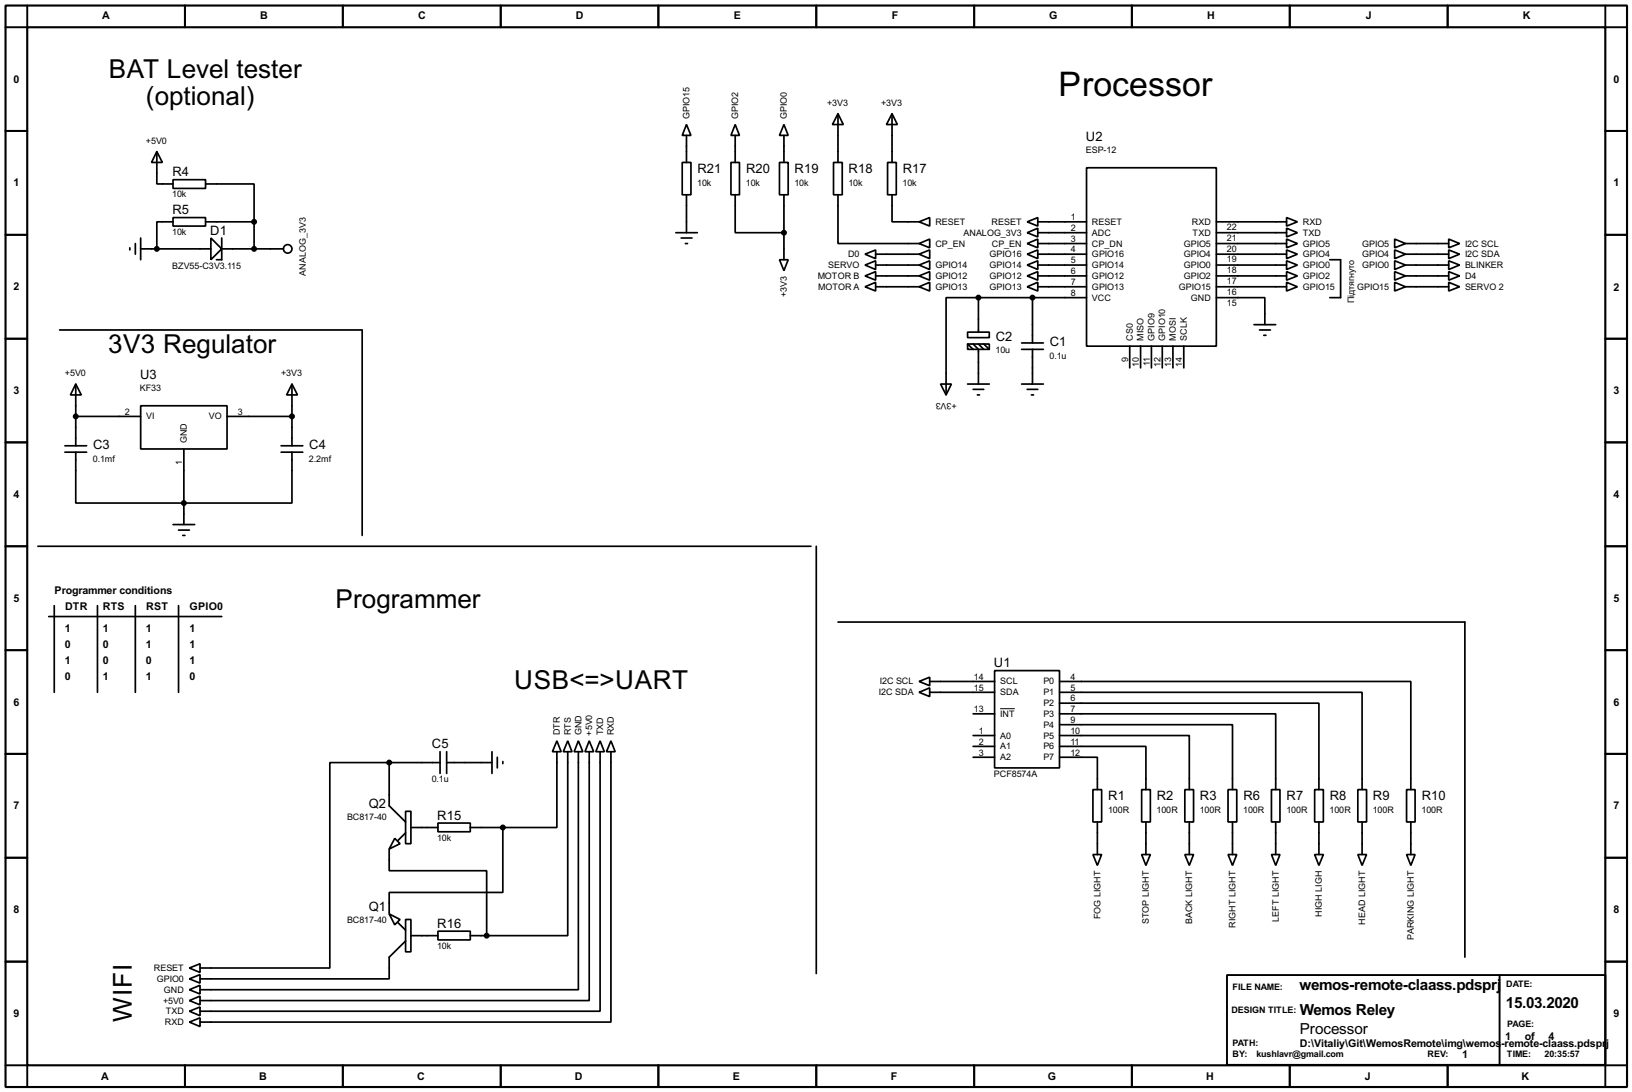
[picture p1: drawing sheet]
<svg xmlns="http://www.w3.org/2000/svg" width="383mm" height="256mm" viewBox="0 0 383 256" stroke-linecap="round" stroke-linejoin="round" font-family="sans-serif">
<path d="M1.3 1.3h381v254h-381zM6.4 6.4h370.8v243.8h-370.8z" fill="none" stroke="#000" stroke-width=".5"/>
<g fill="none" stroke="#000" stroke-width=".45">
<path d="M6.4 1.3v5.1h-5.1M43.5 1.3v5.1M80.6 1.3v5.1M117.7 1.3v5.1M154.7 1.3v5.1M191.8 1.3v5.1M228.9 1.3v5.1M266 1.3v5.1M303.1 1.3v5.1M340.2 1.3v5.1M377.2 1.3v5.1h5.1M1.3 30.8h5.1"/>
<path d="M377.2 30.8h5.1M1.3 55.2h5.1M377.2 55.2h5.1M1.3 79.6h5.1M377.2 79.6h5.1M1.3 103.9h5.1M377.2 103.9h5.1M1.3 128.3h5.1M377.2 128.3h5.1M1.3 152.7h5.1M377.2 152.7h5.1M1.3 177.1h5.1"/>
<path d="M377.2 177.1h5.1M1.3 201.5h5.1M377.2 201.5h5.1M1.3 225.9h5.1M288.3 229h88.9v21.1h-88.9zM352.4 229v21.1M377.2 225.9h5.1M1.3 250.2h5.1v5.1M43.5 250.2v5.1M80.6 250.2v5.1M117.7 250.2v5.1M154.7 250.2v5.1"/>
<path d="M191.8 250.2v5.1M228.9 250.2v5.1M266 250.2v5.1M303.1 250.2v5.1M340.2 250.2v5.1M382.3 250.2h-5.1v5.1"/>
</g>
<g fill="none" stroke="#000" stroke-width=".4">
<path d="M36.9 35.6l1.3 2.6h-2.6zM36.9 35.6v7.6h3.8M160.3 38.2h2.1v7.6h-2.1zM161.3 29.3l1.1 2.5h-2.1zM161.3 31.8v6.4M171.8 38.2h2v7.6h-2zM172.8 29.3l1 2.5h-2zM172.8 31.8v6.4M183.2 38.2h2v7.6h-2zM184.2 29.3l1 2.5h-2zM184.2 31.8v6.4M195.9 38.2h2v7.6h-2z"/>
<path d="M196.9 26.7l1.3 2.6h-2.6zM196.9 26.7v11.5M208.6 38.2h2v7.6h-2zM209.6 26.7l1.3 2.6h-2.6zM209.6 26.7v11.5M255.3 39.4h30.5v41.9h-30.5zM30.5 58.2v.5M31.8 57.2v2.5M33.1 58.5h16.5M33.1 55.9v5.1M40.7 42.2h7.6v2.1h-7.6zM40.7 51.1h7.6v2h-7.6z"/>
<path d="M40.7 52.1h-3.8v6.4M48.3 43.2h11.4v8.9M48.3 52.1h11.4M49.6 55.9l2.5 2.6-2.5 2.5zM52.1 58.5h14.5M52.1 55.9v5.1h-1.2M59.7 52.1v6.4M158.8 54.7h5.1M160.1 55.9h2.5M161.1 57.2h.5M161.3 45.8v8.9M172.8 45.8v8.9h11.4"/>
<path d="M184.2 45.8v15.2M196.9 45.8v11.4h19.1M203.3 59.7l2.5-1v2.1zM205.8 59.7h10.2M209.6 45.8v6.3h6.4M216 57.2l2.5-1v2zM216 59.7l2.5-1v2.1zM216 52.1l2.5-1v2zM241.4 54.7l2.5-1.1v2.1zM241.4 52.1l2.5-1v2zM241.4 57.2l2.5-1v2zM241.4 59.7l2.5-1v2.1z"/>
<path d="M243.9 54.7h11.4M243.9 52.1h11.4M243.9 57.2h11.4M243.9 59.7h11.4M285.8 54.7h16.5M285.8 52.1h16.5M285.8 57.2h16.5M285.8 59.7h16.5M302.3 58.7l2.6 1-2.6 1.1zM302.3 56.2l2.6 1-2.6 1zM302.3 51.1l2.6 1-2.6 1zM302.3 53.6l2.6 1.1-2.6 1z"/>
<path d="M327.7 56.2l2.6 1-2.6 1zM327.7 58.7l2.6 1-2.6 1.1zM330.3 57.2h10.1M330.3 59.7h10.1M340.4 56.2l2.6 1-2.6 1zM340.4 58.7l2.6 1-2.6 1.1zM14 77.5h71.1v48.3M183.2 61h2l-1 2.6zM203.3 62.3l2.5-1v2zM203.3 64.8l2.5-1v2zM203.3 67.4l2.5-1.1v2.1zM205.8 64.8h10.2"/>
<path d="M205.8 67.4h10.2M205.8 62.3h10.2M216 62.3l2.5-1v2zM216 64.8l2.5-1v2zM216 67.4l2.5-1.1v2.1zM227.4 78h5.1v1.3h-5.1zM229.9 69.9h-7.6v22.9M229.9 69.9v8.1M229.9 69.9h25.4M241.4 64.8l2.5-1v2zM241.4 67.4l2.5-1.1v2.1zM241.4 62.3l2.5-1v2z"/>
<path d="M242.6 69.9v10.7M243.9 64.8h11.4M243.9 67.4h11.4M243.9 62.3h11.4M285.8 69.9h11.4v6.4M285.8 64.8h16.5M285.8 67.4h16.5M285.8 62.3h16.5M294.7 76.3h5.1M296 77.5h2.5M297 78.8h.5M302.3 61.3l2.6 1-2.6 1z"/>
<path d="M302.3 66.3l2.6 1.1-2.6 1zM302.3 63.8l2.6 1-2.6 1zM312.5 61h2.5v8.9h-2.5M327.7 61.3l2.6 1-2.6 1zM327.7 63.8l2.6 1-2.6 1zM327.7 66.3l2.6 1.1-2.6 1zM330.3 64.8h10.1M330.3 67.4h10.1M330.3 62.3h10.1M340.4 61.3l2.6 1-2.6 1zM340.4 63.8l2.6 1-2.6 1zM340.4 66.3l2.6 1.1-2.6 1z"/>
<path d="M17.8 90.2l1.3 2.6h-2.5zM17.8 97.8h15.3M17.8 90.2v14.5M33.1 95.3h20.3v10.2h-20.3zM53.4 97.8h15.2M68.6 90.2l1.3 2.6h-2.5zM68.6 90.2v14.5M221 90.2h2.6l-1.3 2.6zM227.4 80.8h5.1v1.3h-5.1zM227.4 80.8l1.3 1.3M227.4 90.2h5.1M228.7 80.8l1.2 1.3v8.1"/>
<path d="M228.7 91.5h2.5M229.7 92.8h.5M229.9 80.8l1.3 1.3M231.2 80.8l1.3 1.3M240.1 82.1h5.1M240.1 80.6h5.1M240.1 90.2h5.1M241.4 91.5h2.5M242.4 92.8h.5M242.6 82.1v8.1M265.5 81.3v5.1M268 81.3v5.1"/>
<path d="M270.6 81.3v5.1M273.1 81.3v5.1M275.6 81.3v5.1M278.2 81.3v5.1M15.3 104.7h5.1M15.3 106.2h5.1M17.8 106.2v12h50.8v-12M43.2 105.5v17.7M66.1 104.7h5.1M66.1 106.2h5.1M8.9 128.3h181.7M40.7 123.2h5.1"/>
<path d="M42 124.5h2.5M43 125.8h.5M191.8 128.3v100.4M11.5 144.8h40.6M12.8 142.3v20.3M22.9 142.3v20.3M31.8 142.3v20.3M42 142.3v20.3M196.9 146.1h147.3v78.7M233.7 157.5h15.3v22.9h-15.3zM91.5 179.1h-14v48.3h-30.5M91.5 179.1h11.9"/>
<path d="M91.5 179.1v10.2l3.8 3.8M103.4 176.6v5.1M105 179.1h10.6M105 176.6v5.1M115.6 176.6v5.1M116.9 177.9v2.5M118.2 178.9v.5M130.9 174l1 2.6h-2.1zM130.9 176.6v17.8h-12.7M133.4 174l1 2.6h-2zM133.4 176.6v43.2h-19M135.9 174l1.1 2.6h-2.1z"/>
<path d="M135.9 176.6v55.9h-88.9M138.5 174l1 2.6h-2zM138.5 176.6v58.4h-91.5M141 174l1 2.6h-2zM141 176.6v60.9h-94M143.6 174l1 2.6h-2.1zM143.6 176.6v63.5h-96.6M216 160.1l2.5-1v2zM216 162.6l2.5-1v2zM218.5 160.1h15.2M218.5 162.6h15.2M228.7 167.7h5"/>
<path d="M228.7 172.8h5M228.7 175.3h5M228.7 177.9h5M249 177.9h8.9v7.6M249 175.3h20.3v10.2M249 172.8h30.5v12.7M249 170.2h40.6v15.3M249 167.7h50.8v17.8M249 165.2h60.9v20.3M249 162.6h71.1v22.9M249 160.1h82.5v25.4M91.5 199.4v5.1h22.9v15.3"/>
<path d="M92.8 196.9l1.2 1.3-2.5 1.2zM95.3 190.6h1.3v7.6h-1.3zM95.3 195.6l-1.8 1.8M96.6 194.4h6.3M102.9 193.3h7.6v2.1h-7.6zM110.5 194.4h7.7M118.2 194.4v15.2h-26.7v5.1M256.8 185.5h2.1v7.6h-2.1zM257.9 193.1v7.6M268.3 185.5h2v7.6h-2zM269.3 193.1v7.6M278.4 185.5h2.1v7.6h-2.1z"/>
<path d="M279.5 193.1v7.6M288.6 185.5h2v7.6h-2zM289.6 193.1v7.6M298.8 185.5h2v7.6h-2zM299.8 193.1v7.6M308.9 185.5h2.1v7.6h-2.1zM309.9 193.1v7.6M319.1 185.5h2v7.6h-2zM320.1 193.1v7.6M330.5 185.5h2v7.6h-2zM331.5 193.1v7.6M91.5 214.7l2.5 1.3-1.2 1.2z"/>
<path d="M93.5 216.7l1.8 1.8M95.3 216h1.3v7.6h-1.3zM96.6 219.8h6.3M102.9 218.7h7.6v2.1h-7.6zM110.5 219.8h3.9M256.8 200.7h2.1l-1 2.6zM268.3 200.7h2l-1 2.6zM278.4 200.7h2.1l-1 2.6zM288.6 200.7h2l-1 2.6zM298.8 200.7h2l-1 2.6zM308.9 200.7h2.1l-1.1 2.6zM319.1 200.7h2l-1 2.6z"/>
<path d="M330.5 200.7h2l-1 2.6zM44.5 227.4l2.5-1v2zM44.5 229.9l2.5-1v2zM44.5 237.5l2.5-1v2.1zM44.5 235l2.5-1v2zM44.5 232.5l2.5-1.1v2.1zM95.3 221l-3.8 3.8v5.1h-44.5M44.5 240.1l2.5-1v2z"/>
<circle cx="67.6" cy="58.5" r="1"/>
</g>
<g fill="#000" stroke="#000" stroke-width=".4">
<circle cx="36.8" cy="58.5" r=".5"/>
<circle cx="59.7" cy="52.1" r=".5"/>
<circle cx="59.7" cy="58.5" r=".5"/>
<circle cx="184.2" cy="54.7" r=".5"/>
<circle cx="229.9" cy="69.9" r=".5"/>
<circle cx="242.6" cy="69.9" r=".5"/>
<circle cx="17.8" cy="97.8" r=".5"/>
<circle cx="68.6" cy="97.8" r=".5"/>
<circle cx="43.2" cy="118.2" r=".5"/>
<circle cx="91.4" cy="179.1" r=".5"/>
<circle cx="118.1" cy="194.4" r=".5"/>
<circle cx="114.3" cy="219.8" r=".5"/>
</g>
<path d="M235 166.5h3.5" fill="none" stroke="#000" stroke-width=".23"/>
<text font-size="8.9" x="248.7" y="22.5">Processor</text>
<g font-size="6.9">
<text x="25.6" y="18.3">BAT Level tester</text>
<text x="34.3" y="24.6">(optional)</text>
<text x="25.5" y="83">3V3 Regulator</text>
<text x="78.9" y="142.7">Programmer</text>
<text x="120.8" y="161.8">USB&lt;=&gt;UART</text>
<text x="31" y="239.9" transform="rotate(-90 31 239.9)">WIFI</text>
</g>
<g font-size="4">
<text x="305.4" y="232.6">wemos-remote-claass.pdsprj</text>
<text x="305.4" y="238.4">Wemos Reley</text>
<text x="353.9" y="236.7">15.03.2020</text>
<text x="305.4" y="242.8">Processor</text>
</g>
<g font-size="3.4">
<text x="255.2" y="33.1">U2</text>
<text x="40.5" y="41.4">R4</text>
<text x="163.9" y="40.7">R21</text>
<text x="175.3" y="40.7">R20</text>
<text x="186.7" y="40.7">R19</text>
<text x="199.4" y="40.7">R18</text>
<text x="212.1" y="40.7">R17</text>
<text x="40.5" y="50.3">R5</text>
<text x="49.4" y="55.1">D1</text>
<text x="234" y="80.1">C2</text>
<text x="246.7" y="81.3">C1</text>
<text x="32.9" y="88.9">U3</text>
<text x="21.9" y="105.5">C3</text>
<text x="72.7" y="105.5">C4</text>
<text x="233.6" y="156.7">U1</text>
<text x="101.5" y="175.8">C5</text>
<text x="86.7" y="189.8">Q2</text>
<text x="260.4" y="188">R1</text>
<text x="271.8" y="188">R2</text>
<text x="282" y="188">R3</text>
<text x="292.2" y="188">R6</text>
<text x="302.3" y="188">R7</text>
<text x="312.5" y="188">R8</text>
<text x="322.6" y="188">R9</text>
<text x="334.1" y="188">R10</text>
<text x="102.8" y="192.5">R15</text>
<text x="86.7" y="213.9">Q1</text>
<text x="102.8" y="217.9">R16</text>
</g>
<g font-size="2.8">
<text x="24" y="4.5">A</text>
<text x="61.1" y="4.5">B</text>
<text x="98.2" y="4.5">C</text>
<text x="135.3" y="4.5">D</text>
<text x="172.4" y="4.5">E</text>
<text x="209.6" y="4.5">F</text>
<text x="246.5" y="4.5">G</text>
<text x="283.6" y="4.5">H</text>
<text x="320.9" y="4.5">J</text>
<text x="357.8" y="4.5">K</text>
<text x="3.2" y="19.4">0</text>
<text x="379.1" y="19.4">0</text>
<text x="3.2" y="43.8">1</text>
<text x="379.1" y="43.8">1</text>
<text x="3.2" y="68.2">2</text>
<text x="379.1" y="68.4">2</text>
<text x="3.2" y="92.6">3</text>
<text x="379.1" y="92.6">3</text>
<text x="3.2" y="117">4</text>
<text x="379.1" y="117">4</text>
<text x="3.2" y="141.4">5</text>
<text x="12.8" y="139.5">Programmer conditions</text>
<text x="15.3" y="143.3">DTR</text>
<text x="24.2" y="143.3">RTS</text>
<text x="34.3" y="143.3">RST</text>
<text x="44.5" y="143.3">GPIO0</text>
<text x="379.1" y="141.4">5</text>
<text x="15.3" y="148.4">1</text>
<text x="24.2" y="148.4">1</text>
<text x="34.3" y="148.4">1</text>
<text x="44.5" y="148.4">1</text>
<text x="15.3" y="152.2">0</text>
<text x="15.3" y="156">1</text>
<text x="24.2" y="152.2">0</text>
<text x="24.2" y="156">0</text>
<text x="34.3" y="152.2">1</text>
<text x="34.3" y="156">0</text>
<text x="44.5" y="152.2">1</text>
<text x="44.5" y="156">1</text>
<text x="15.3" y="159.8">0</text>
<text x="24.2" y="159.8">1</text>
<text x="34.3" y="159.8">1</text>
<text x="44.5" y="159.8">0</text>
<text x="3.2" y="165.8">6</text>
<text x="379.1" y="165.8">6</text>
<text x="3.2" y="190.1">7</text>
<text x="379.1" y="190.1">7</text>
<text x="3.2" y="214.5">8</text>
<text x="379.1" y="214.5">8</text>
<text x="3.2" y="238.9">9</text>
<text x="379.1" y="238.9">9</text>
<text x="305.4" y="245.9">D:\Vitaliy\Git\WemosRemote\img\wemos</text>
<text x="352.8" y="245.9">-remote-claass.pdspr</text>
<text x="353.7" y="244.4">1</text>
<text x="358.3" y="244.4">of</text>
<text x="363.9" y="244.4">4</text>
<text x="377.4" y="245.9">j</text>
<text x="343.6" y="248.4">1</text>
<text x="23.8" y="253.6">A</text>
<text x="60.9" y="253.6">B</text>
<text x="98" y="253.6">C</text>
<text x="135" y="253.6">D</text>
<text x="172.2" y="253.6">E</text>
<text x="209.3" y="253.6">F</text>
<text x="246.2" y="253.6">G</text>
<text x="283.4" y="253.6">H</text>
<text x="320.7" y="253.6">J</text>
<text x="357.5" y="253.6">K</text>
</g>
<g font-size="2.4">
<text x="162" y="27.9" transform="rotate(-90 162 27.9)">GPIO15</text>
<text x="173.5" y="27.9" transform="rotate(-90 173.5 27.9)">GPIO2</text>
<text x="184.9" y="27.9" transform="rotate(-90 184.9 27.9)">GPIO0</text>
<text x="194.4" y="24.8">+3V3</text>
<text x="207.1" y="24.8">+3V3</text>
<text x="34.3" y="33.8">+5V0</text>
<text x="255.1" y="36">ESP-12</text>
<text x="40.5" y="46.4">10k</text>
<text x="163.8" y="43.7">10k</text>
<text x="175.3" y="43.7">10k</text>
<text x="186.7" y="43.7">10k</text>
<text x="199.4" y="43.7">10k</text>
<text x="212.1" y="43.7">10k</text>
<text x="219.8" y="52.8">RESET</text>
<text x="233" y="52.8">RESET</text>
<text x="251.6" y="51.7">1</text>
<text x="256.6" y="52.8">RESET</text>
<text x="280" y="52.8">RXD</text>
<text x="288.3" y="54">22</text>
<text x="306.1" y="52.8">RXD</text>
<text x="40.5" y="55.2">10k</text>
<text x="219.8" y="57.9">CP_EN</text>
<text x="226.4" y="55.4">ANALOG_3V3</text>
<text x="233" y="57.9">CP_EN</text>
<text x="251.6" y="54.3">2</text>
<text x="251.6" y="56.8">3</text>
<text x="251.6" y="59.3">4</text>
<text x="256.6" y="55.4">ADC</text>
<text x="256.6" y="57.9">CP_DN</text>
<text x="278.1" y="57.9">GPIO5</text>
<text x="280.2" y="55.4">TXD</text>
<text x="288.3" y="59.1">20</text>
<text x="288.3" y="56.5">21</text>
<text x="306.1" y="57.9">GPIO5</text>
<text x="306.1" y="55.4">TXD</text>
<text x="320" y="57.9">GPIO5</text>
<text x="344.2" y="57.9">I2C SCL</text>
<text x="40.5" y="63.1">BZV55-C3V3.115</text>
<text x="71.9" y="64.8" transform="rotate(-90 71.9 64.8)">ANALOG_3V3</text>
<text x="192.1" y="65.5">MOTOR B</text>
<text x="194.6" y="62.9">SERVO</text>
<text x="199.3" y="60.4">D0</text>
<text x="219.8" y="62.9">GPIO14</text>
<text x="219.8" y="65.5">GPIO12</text>
<text x="232.5" y="65.5">GPIO12</text>
<text x="232.5" y="62.9">GPIO14</text>
<text x="232.5" y="60.4">GPIO16</text>
<text x="251.6" y="61.9">5</text>
<text x="251.6" y="64.4">6</text>
<text x="256.6" y="60.4">GPIO16</text>
<text x="256.6" y="62.9">GPIO14</text>
<text x="256.6" y="65.5">GPIO12</text>
<text x="278.1" y="65.5">GPIO2</text>
<text x="278.1" y="62.9">GPIO0</text>
<text x="278.1" y="60.4">GPIO4</text>
<text x="288.3" y="64.2">18</text>
<text x="288.3" y="61.6">19</text>
<text x="306.1" y="60.4">GPIO4</text>
<text x="306.1" y="62.9">GPIO0</text>
<text x="306.1" y="65.5">GPIO2</text>
<text x="320" y="60.4">GPIO4</text>
<text x="320" y="62.9">GPIO0</text>
<text x="344.2" y="60.4">I2C SDA</text>
<text x="344.2" y="62.9">BLINKER</text>
<text x="344.2" y="65.5">D4</text>
<text x="184.9" y="69.7" transform="rotate(-90 184.9 69.7)">+3V3</text>
<text x="192.2" y="68.1">MOTOR A</text>
<text x="219.8" y="68.1">GPIO13</text>
<text x="232.5" y="68.1">GPIO13</text>
<text x="251.6" y="67">7</text>
<text x="251.6" y="69.5">8</text>
<text x="256.6" y="68.1">GPIO13</text>
<text x="256.6" y="70.6">VCC</text>
<text x="277" y="68.1">GPIO15</text>
<text x="279.8" y="70.6">GND</text>
<text x="288.3" y="71.8">15</text>
<text x="288.3" y="69.2">16</text>
<text x="288.3" y="66.7">17</text>
<text x="306.1" y="68.1">GPIO15</text>
<text x="318.2" y="71.1" transform="rotate(-90 318.2 71.1)">Підтягнуто</text>
<text x="318.9" y="68.1">GPIO15</text>
<text x="344.2" y="68.1">SERVO 2</text>
<text x="233.9" y="83">10u</text>
<text x="266.2" y="80" transform="rotate(-90 266.2 80)">CS0</text>
<text x="268.7" y="80" transform="rotate(-90 268.7 80)">MISO</text>
<text x="271.3" y="80" transform="rotate(-90 271.3 80)">GPIO9</text>
<text x="273.8" y="80" transform="rotate(-90 273.8 80)">GPIO10</text>
<text x="276.3" y="80" transform="rotate(-90 276.3 80)">MOSI</text>
<text x="278.9" y="80" transform="rotate(-90 278.9 80)">SCLK</text>
<text x="15.3" y="88.4">+5V0</text>
<text x="66.1" y="88.4">+3V3</text>
<text x="246.6" y="84.3">0.1u</text>
<text x="265.1" y="85" transform="rotate(-90 265.1 85)">9</text>
<text x="267.6" y="86.2" transform="rotate(-90 267.6 86.2)">10</text>
<text x="270.2" y="86" transform="rotate(-90 270.2 86)">11</text>
<text x="272.7" y="86.1" transform="rotate(-90 272.7 86.1)">12</text>
<text x="275.2" y="86.2" transform="rotate(-90 275.2 86.2)">13</text>
<text x="277.8" y="86.1" transform="rotate(-90 277.8 86.1)">14</text>
<text x="32.9" y="91.9">KF33</text>
<text x="224.8" y="94.6" transform="rotate(-180 224.8 94.6)">+3V3</text>
<text x="29.4" y="97.4">2</text>
<text x="34.3" y="98.5">VI</text>
<text x="49.1" y="98.5">VO</text>
<text x="55.9" y="97.4">3</text>
<text x="43.9" y="104.1" transform="rotate(-90 43.9 104.1)">GND</text>
<text x="21.8" y="108.4">0.1mf</text>
<text x="42.8" y="109.2" transform="rotate(-90 42.8 109.2)">1</text>
<text x="72.6" y="108.4">2.2mf</text>
<text x="206.7" y="160.8">I2C SCL</text>
<text x="228.9" y="159.7">14</text>
<text x="235" y="160.8">SCL</text>
<text x="245.2" y="160.8">P0</text>
<text x="251.5" y="159.7">4</text>
<text x="206.5" y="163.3">I2C SDA</text>
<text x="228.9" y="162.2">15</text>
<text x="228.9" y="167.3">13</text>
<text x="235" y="163.3">SDA</text>
<text x="245.2" y="163.3">P1</text>
<text x="245.2" y="165.9">P2</text>
<text x="251.5" y="162.2">5</text>
<text x="251.5" y="164.8">6</text>
<text x="251.5" y="167.3">7</text>
<text x="131.6" y="172.7" transform="rotate(-90 131.6 172.7)">DTR</text>
<text x="134.1" y="172.7" transform="rotate(-90 134.1 172.7)">RTS</text>
<text x="136.6" y="172.7" transform="rotate(-90 136.6 172.7)">GND</text>
<text x="139.2" y="172.8" transform="rotate(-90 139.2 172.8)">+5V0</text>
<text x="141.7" y="172.7" transform="rotate(-90 141.7 172.7)">TXD</text>
<text x="144.3" y="172.7" transform="rotate(-90 144.3 172.7)">RXD</text>
<text x="230" y="172.4">1</text>
<text x="235" y="168.4">INT</text>
<text x="235" y="173.5">A0</text>
<text x="245.2" y="168.4">P3</text>
<text x="245.2" y="170.9">P4</text>
<text x="245.2" y="173.5">P5</text>
<text x="251.5" y="169.8">9</text>
<text x="251.5" y="172.4">10</text>
<text x="230" y="174.9">2</text>
<text x="230" y="177.5">3</text>
<text x="235" y="176">A1</text>
<text x="235" y="178.6">A2</text>
<text x="245.2" y="176">P6</text>
<text x="245.2" y="178.6">P7</text>
<text x="251.5" y="174.9">11</text>
<text x="251.5" y="177.5">12</text>
<text x="101.5" y="183.8">0.1u</text>
<text x="233.5" y="182.5">PCF8574A</text>
<text x="260.4" y="191">100R</text>
<text x="271.8" y="191">100R</text>
<text x="281.9" y="191">100R</text>
<text x="292.1" y="191">100R</text>
<text x="302.3" y="191">100R</text>
<text x="312.4" y="191">100R</text>
<text x="322.6" y="191">100R</text>
<text x="334" y="191">100R</text>
<text x="81.5" y="192.7">BC817-40</text>
<text x="102.7" y="197.5">10k</text>
<text x="258.6" y="215.9" transform="rotate(-90 258.6 215.9)">FOG LIGHT</text>
<text x="310.6" y="215.3" transform="rotate(-90 310.6 215.3)">HIGH LIGH</text>
<text x="81.5" y="216.8">BC817-40</text>
<text x="270" y="217.1" transform="rotate(-90 270 217.1)">STOP LIGHT</text>
<text x="280.2" y="217.1" transform="rotate(-90 280.2 217.1)">BACK LIGHT</text>
<text x="290.3" y="218" transform="rotate(-90 290.3 218)">RIGHT LIGHT</text>
<text x="300.5" y="216.6" transform="rotate(-90 300.5 216.6)">LEFT LIGHT</text>
<text x="320.8" y="217.2" transform="rotate(-90 320.8 217.2)">HEAD LIGHT</text>
<text x="332.2" y="220.7" transform="rotate(-90 332.2 220.7)">PARKING LIGHT</text>
<text x="102.7" y="222.9">10k</text>
<text x="36.1" y="228.1">RESET</text>
<text x="36.8" y="230.6">GPIO0</text>
<text x="38.5" y="233.2">GND</text>
<text x="289.6" y="232.4">FILE NAME:</text>
<text x="353.9" y="231.9">DATE:</text>
<text x="38.3" y="235.7">+5V0</text>
<text x="38.9" y="238.2">TXD</text>
<text x="289.3" y="237.9">DESIGN TITLE:</text>
<text x="38.7" y="240.8">RXD</text>
<text x="289.6" y="245.7">PATH:</text>
<text x="354.1" y="241.3">PAGE:</text>
<text x="289.6" y="248.2">BY:</text>
<text x="295.2" y="248.2">kushlavr@gmail.com</text>
<text x="335.4" y="248.3">REV:</text>
<text x="354.1" y="248.3">TIME:</text>
<text x="362.9" y="248.3">20:35:57</text>
</g>
</svg>
